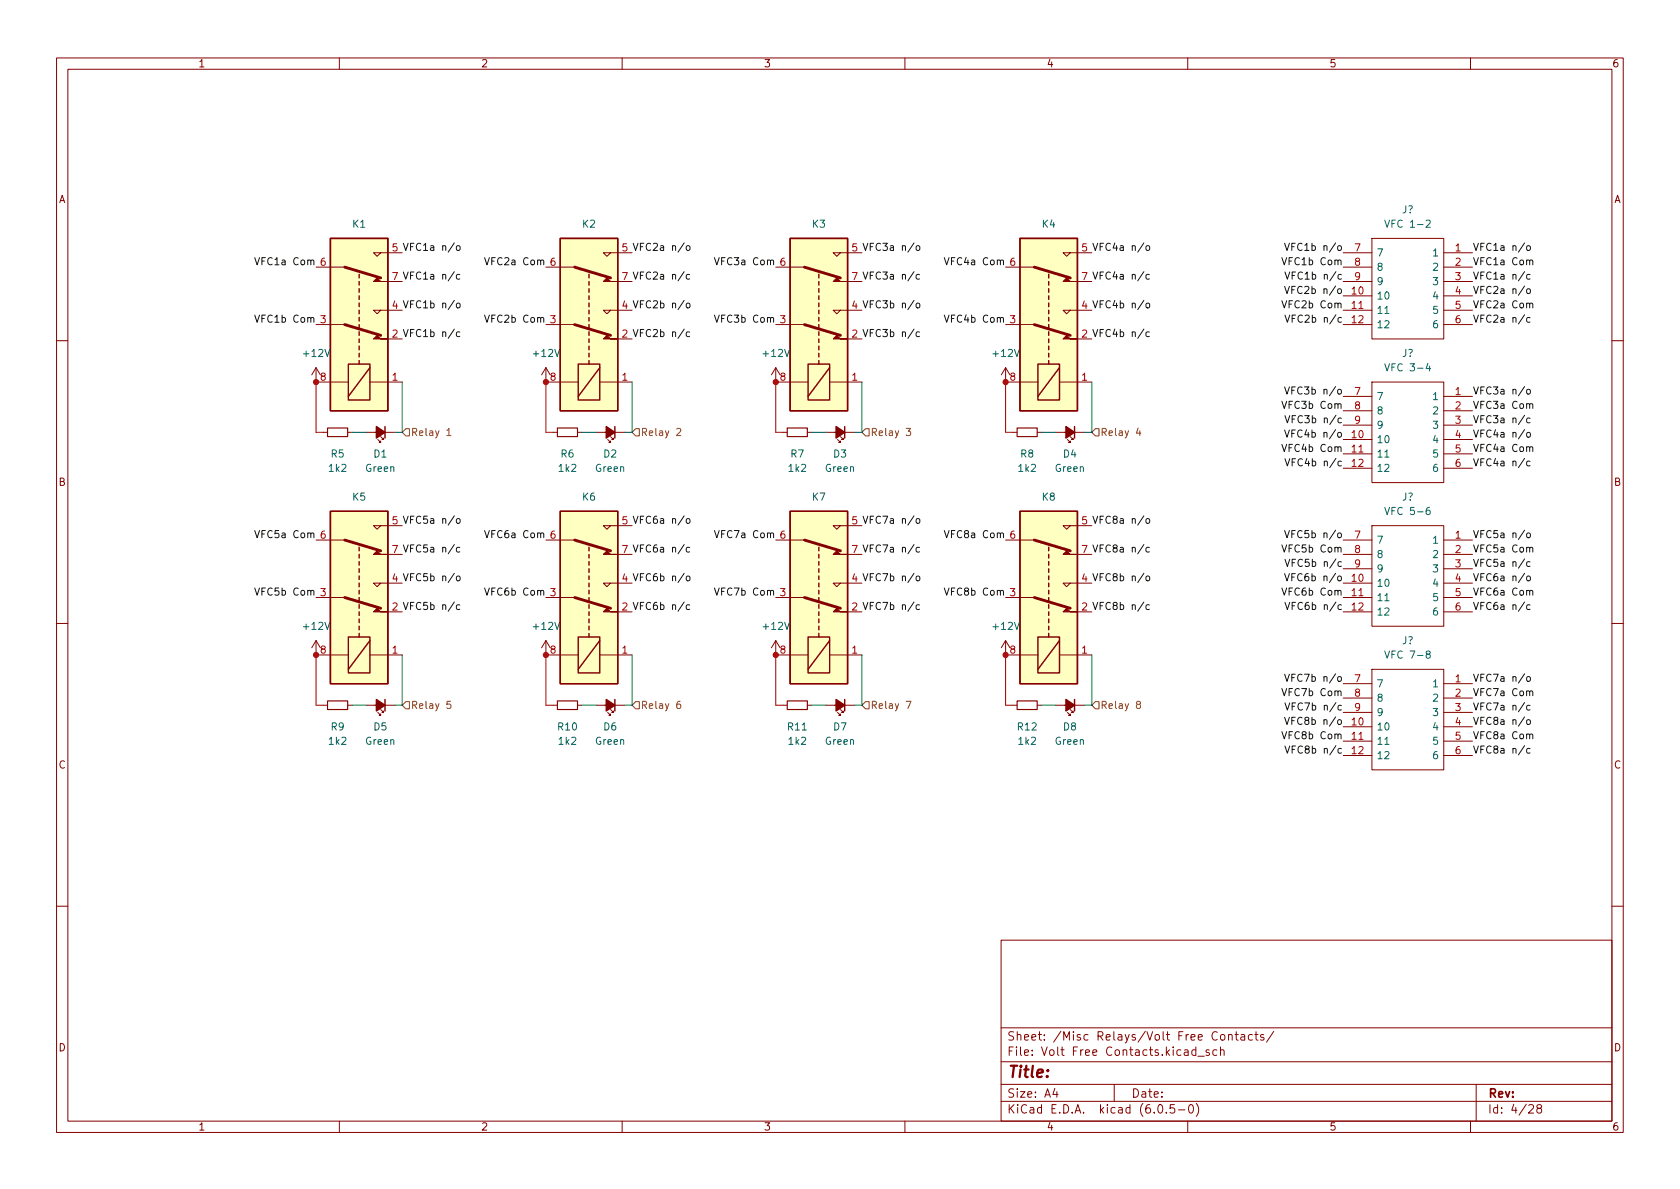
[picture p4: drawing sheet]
<svg xmlns="http://www.w3.org/2000/svg" width="297mm" height="210mm" viewBox="0 0 297 210" stroke-linecap="round" stroke-linejoin="round" font-family="sans-serif">
<g fill="none" stroke="#840000" stroke-width=".18">
<path d="M10 10.2h277v190.1h-277zM12 12.2h273v186.1h-273zM60 10.2v2M110 10.2v2M160 10.2v2M210 10.2v2M260 10.2v2M55.9 57.4h5.1M55.9 47.2h5.1M67.3 54.9l-.6 .6-.7-.6h5.1M67.3 44.7l-.6 .6-.7-.6h5.1M68.6 49.8h2.5"/>
<path d="M68.6 59.9h2.5M96.5 57.4h5.1M96.5 47.2h5.1M107.9 54.9l-.6 .6-.6-.6h5.1M107.9 44.7l-.6 .6-.6-.6h5.1M109.2 49.8h2.6M109.2 59.9h2.6M137.2 57.4h5M137.2 47.2h5M148.6 54.9l-.6 .6-.7-.6h5.1M148.6 44.7l-.6 .6-.7-.6h5.1M149.9 49.8h2.5"/>
<path d="M149.9 59.9h2.5M177.8 57.4h5.1M177.8 47.2h5.1M189.2 54.9l-.6 .6-.6-.6h5M189.2 44.7l-.6 .6-.6-.6h5M190.5 49.8h2.5M190.5 59.9h2.5M237.5 44.7h5.1M237.5 52.3h5.1M237.5 54.9h5.1M237.5 57.4h5.1M237.5 47.2h5.1"/>
<path d="M237.5 49.8h5.1M242.6 42.2h12.7v17.7h-12.7zM255.3 44.7h5M255.3 52.3h5M255.3 54.9h5M255.3 57.4h5M255.3 47.2h5M255.3 49.8h5M10 60.2h2M55.9 65v2.6h5.7M55.9 65l-.8 1.3M55.9 65l.7 1.3"/>
<path d="M57.1 76.4h.8M61.5 76.4h.7M64.8 76.4h5M65.4 67.6h5.7M66.8 77.7l.5 .5h-.2h.2v-.2M67.3 77.2l.5 .5h-.2h.2v-.2M96.5 65v2.6h5.7M96.5 65l-.7 1.3M96.5 65l.8 1.3M97.8 76.4h.8M102.1 76.4h.8M105.4 76.4h5.1"/>
<path d="M106 67.6h5.8M107.4 77.7l.5 .5h-.2h.2v-.2M107.9 77.2l.6 .5h-.3h.3v-.2M137.2 65v2.6h5.7M137.2 65l-.8 1.3M137.2 65l.7 1.3M138.4 76.4h.8M142.7 76.4h.8M146 76.4h5.1M146.7 67.6h5.7M148.1 77.7l.5 .5h-.3h.3v-.2M148.6 77.2l.5 .5h-.3h.3v-.2"/>
<path d="M177.8 65v2.6h5.7M177.8 65l-.8 1.3M177.8 65l.8 1.3M179.1 76.4h.7M183.4 76.4h.7M186.7 76.4h5.1M187.3 67.6h5.7M188.7 77.7l.5 .5h-.2h.2v-.2M189.2 77.2l.5 .5h-.2h.2v-.2M237.5 70.1h5.1M237.5 77.7h5.1M237.5 72.6h5.1"/>
<path d="M237.5 75.2h5.1M242.6 67.6h12.7v17.7h-12.7zM255.3 70.1h5M255.3 77.7h5M255.3 72.6h5M255.3 75.2h5M285 60.2h2M55.9 95.5h5.1M67.3 93l-.6 .6-.7-.6h5.1M68.6 98h2.5M96.5 95.5h5.1M107.9 93l-.6 .6-.6-.6h5.1"/>
<path d="M109.2 98h2.6M137.2 95.5h5M148.6 93l-.6 .6-.7-.6h5.1M149.9 98h2.5M177.8 95.5h5.1M189.2 93l-.6 .6-.6-.6h5M190.5 98h2.5M237.5 80.3h5.1M237.5 82.8h5.1M237.5 95.5h5.1M237.5 98h5.1M242.6 93h12.7v17.7h-12.7z"/>
<path d="M255.3 80.3h5M255.3 82.8h5M255.3 95.5h5M255.3 98h5M10 110.2h2M55.9 113.3v2.5h5.7M55.9 105.7h5.1M55.9 113.3l-.8 1.2M55.9 113.3l.7 1.2M65.4 115.8h5.7M67.3 103.1l-.6 .7-.7-.7h5.1M68.6 108.2h2.5"/>
<path d="M96.5 113.3v2.5h5.7M96.5 105.7h5.1M96.5 113.3l-.7 1.2M96.5 113.3l.8 1.2M106 115.8h5.8M107.9 103.1l-.6 .7-.6-.7h5.1M109.2 108.2h2.6M137.2 113.3v2.5h5.7M137.2 105.7h5M137.2 113.3l-.8 1.2M137.2 113.3l.7 1.2M146.7 115.8h5.7"/>
<path d="M148.6 103.1l-.6 .7-.7-.7h5.1M149.9 108.2h2.5M177.8 113.3v2.5h5.7M177.8 105.7h5.1M177.8 113.3l-.8 1.2M177.8 113.3l.8 1.2M187.3 115.8h5.7M189.2 103.1l-.6 .7-.6-.7h5M190.5 108.2h2.5M237.5 105.7h5.1M237.5 108.2h5.1M237.5 103.1h5.1"/>
<path d="M237.5 100.6h5.1M242.6 118.4h12.7v17.7h-12.7zM255.3 105.7h5M255.3 108.2h5M255.3 103.1h5M255.3 100.6h5M285 110.2h2M57.1 124.7h.8M61.5 124.7h.7M64.8 124.7h5M66.8 126l.5 .5h-.2h.2v-.3M67.3 125.5l.5 .5h-.2h.2v-.3"/>
<path d="M97.8 124.7h.8M102.1 124.7h.8M105.4 124.7h5.1M107.4 126l.5 .5h-.2h.2v-.3M107.9 125.5l.6 .5h-.3h.3v-.3M138.4 124.7h.8M142.7 124.7h.8M146 124.7h5.1M148.1 126l.5 .5h-.3h.3v-.3M148.6 125.5l.5 .5h-.3h.3v-.3M179.1 124.7h.7M183.4 124.7h.7"/>
<path d="M186.7 124.7h5.1M188.7 126l.5 .5h-.2h.2v-.3M189.2 125.5l.5 .5h-.2h.2v-.3M237.5 120.9h5.1M237.5 128.5h5.1M237.5 131.1h5.1M237.5 133.6h5.1M237.5 123.4h5.1M237.5 126h5.1M255.3 120.9h5M255.3 128.5h5M255.3 131.1h5"/>
<path d="M255.3 133.6h5M255.3 123.4h5M255.3 126h5M10 160.2h2M177 166.3h108v32h-108zM285 160.2h2M60 198.3v2M110 198.3v2M160 198.3v2M177 194.8h108M177 191.8h108M177 187.8h108"/>
<path d="M177 181.8h108M186.5 192.5l-.4 1h1M186.9 193v1M197 191.8v3M204.9 195.4l.2-.1a.81 .81 0 0 1 .6 .7 .81 .81 0 0 1-.3 .8h-.2a.81 .81 0 0 1-.6-.6 .81 .81 0 0 1 .3-.8zM206.2 196.7v.1M207.6 195.3h-.7v.7l.2-.1 .5 .1 .1 .2-.1 .5-.2 .1-.5-.1M208.4 196.3h1.1M210 198.3v2M210.4 195.4l.1-.1a.81 .81 0 0 1 .6 .7 .81 .81 0 0 1-.3 .8h-.2a.81 .81 0 0 1-.5-.6 .81 .81 0 0 1 .3-.8zM211.4 185.7l-.4-.1-.3 .3v.4l.2 .3h.5M211.4 185.1v1.5"/>
<path d="M211.5 195.1a1.72 1.72 0 0 1 0 2.3M211.8 186.8h1.1M213.8 185.7l-.4-.1-.2 .2 .1 .3 .5 .1v.4h-.6M215.1 185.7l-.4-.1-.3 .3v.4l.2 .3h.5M215.8 185.8l.2-.2 .4 .1v.9M215.8 185.1v1.5M215.9 183.1l.2-.2 .4 .2 .1 .5-.2 .3h-.3l-.2-.1zM217.2 183.1l.2-.2 .4 .1 .1 .9M217.2 182.9v1M218.4 182.9h.5M218.6 182.4v1.3l.3 .2M219.4 183h.6l.1 .9"/>
<path d="M220.1 183.3l-.5 .1a.29 .29 0 0 0-.2 .2 .29 .29 0 0 0 .2 .3h.5M221.4 183l-.4-.1-.3 .3v.4l.2 .3h.5M221.9 182.9h.5M222.1 182.4v1.3l.3 .2M223.4 183l-.3-.1-.2 .2v.3l.5 .1v.4h-.5M225.2 182.4l-1.3 1.9M260 198.3v2M261 191.8v6.5M270.3 195.5l.6-.2 .2 .2 .1 .3-1 1h1M272 196l-.3-.3 .1-.2 .2-.2 .4 .1 .2 .2-.1 .2-.6 .2-.2 .3 .1 .4 .2 .1h.3l.3-.3-.1-.4-.2-.1"/>
</g>
<g fill="none" stroke="#840000" stroke-width=".25">
<path d="M58.4 42.2h10.2v30.4h-10.2zM63.5 48.5v.6M63.5 49.8v.6M63.5 51v.7M63.5 52.3v.7M63.5 53.6v.6M63.5 54.9v.6M63.5 56.1v.7M63.5 57.4v.6M63.5 58.7v.6M63.5 59.9v.7M99.1 42.2h10.1v30.4h-10.1z"/>
<path d="M104.1 48.5v.6M104.1 49.8v.6M104.1 51v.7M104.1 52.3v.7M104.1 53.6v.6M104.1 54.9v.6M104.1 56.1v.7M104.1 57.4v.6M104.1 58.7v.6M104.1 59.9v.7M139.7 42.2h10.2v30.4h-10.2zM144.8 48.5v.6"/>
<path d="M144.8 49.8v.6M144.8 51v.7M144.8 52.3v.7M144.8 53.6v.6M144.8 54.9v.6M144.8 56.1v.7M144.8 57.4v.6M144.8 58.7v.6M144.8 59.9v.7M180.3 42.2h10.2v30.4h-10.2zM185.4 48.5v.6M185.4 49.8v.6"/>
<path d="M185.4 51v.7M185.4 52.3v.7M185.4 53.6v.6M185.4 54.9v.6M185.4 56.1v.7M185.4 57.4v.6M185.4 58.7v.6M185.4 59.9v.7M61.6 64.4h3.8v6.3h-3.8zM63.5 61.2v.6M63.5 62.5v.6M63.5 63.7v.7"/>
<path d="M65.4 65l-3.8 5.1M68.1 75.4v2.1M102.2 64.4h3.8v6.3h-3.8zM104.1 61.2v.6M104.1 62.5v.6M104.1 63.7v.7M106 65l-3.8 5.1M108.7 75.4v2.1M142.9 64.4h3.8v6.3h-3.8zM144.8 61.2v.6M144.8 62.5v.6M144.8 63.7v.7"/>
<path d="M146.7 65l-3.8 5.1M149.4 75.4v2.1M183.5 64.4h3.8v6.3h-3.8zM185.4 61.2v.6M185.4 62.5v.6M185.4 63.7v.7M187.3 65l-3.8 5.1M190 75.4v2.1M58.4 90.4h10.2v30.5h-10.2zM63.5 96.8v.6M63.5 98v.7M63.5 99.3v.6"/>
<path d="M99.1 90.4h10.1v30.5h-10.1zM104.1 96.8v.6M104.1 98v.7M104.1 99.3v.6M139.7 90.4h10.2v30.5h-10.2zM144.8 96.8v.6M144.8 98v.7M144.8 99.3v.6M180.3 90.4h10.2v30.5h-10.2zM185.4 96.8v.6M185.4 98v.7M185.4 99.3v.6"/>
<path d="M61.6 112.6h3.8v6.4h-3.8zM63.5 100.6v.6M63.5 101.8v.7M63.5 103.1v.7M63.5 104.4v.6M63.5 105.7v.6M63.5 106.9v.7M63.5 108.2v.6M63.5 109.5v.6M63.5 110.7v.7M63.5 112v.6M65.4 113.3l-3.8 5.1"/>
<path d="M102.2 112.6h3.8v6.4h-3.8zM104.1 100.6v.6M104.1 101.8v.7M104.1 103.1v.7M104.1 104.4v.6M104.1 105.7v.6M104.1 106.9v.7M104.1 108.2v.6M104.1 109.5v.6M104.1 110.7v.7M104.1 112v.6M106 113.3l-3.8 5.1"/>
<path d="M142.9 112.6h3.8v6.4h-3.8zM144.8 100.6v.6M144.8 101.8v.7M144.8 103.1v.7M144.8 104.4v.6M144.8 105.7v.6M144.8 106.9v.7M144.8 108.2v.6M144.8 109.5v.6M144.8 110.7v.7M144.8 112v.6M146.7 113.3l-3.8 5.1"/>
<path d="M183.5 112.6h3.8v6.4h-3.8zM185.4 100.6v.6M185.4 101.8v.7M185.4 103.1v.7M185.4 104.4v.6M185.4 105.7v.6M185.4 106.9v.7M185.4 108.2v.6M185.4 109.5v.6M185.4 110.7v.7M185.4 112v.6M187.3 113.3l-3.8 5.1"/>
<path d="M68.1 123.7v2M108.7 123.7v2M149.4 123.7v2M190 123.7v2"/>
</g>
<g fill="#840000" stroke="#840000" stroke-width=".25">
<path d="M107.2 75.4l1.5 1-1.5 1.1z"/>
<path d="M66.5 75.4l1.6 1-1.6 1.1z"/>
<path d="M188.5 75.4l1.5 1-1.5 1.1z"/>
<path d="M147.8 123.7l1.6 1-1.6 1z"/>
<path d="M66.5 123.7l1.6 1-1.6 1z"/>
<path d="M147.8 75.4l1.6 1-1.6 1.1z"/>
<path d="M107.2 123.7l1.5 1-1.5 1z"/>
<path d="M188.5 123.7l1.5 1-1.5 1z"/>
</g>
<path d="M244.8 38.9l.5 1.3 .4-1.3M252.2 39l.4-.1 .3 .4-.8 .9h.8M244.9 55.4h.7M244.8 64.3l.5 1.3 .4-1.3M252.5 64.3l-.3 .9h.7M244.8 89.7l.5 1.3 .4-1.3M244.9 80.8h.7M252.8 89.7l-.4 .1a.86 .86 0 0 0 0 1.2l.4-.1 .1-.5-.3-.2-.3 .1-.1 .1M244.8 115.1l.5 1.3 .4-1.3M244.9 106.2h.7M252.4 115.7l-.2-.3v-.2l.2-.1 .4 .1 .1 .2-.1 .1-.5 .2-.1 .2v.3l.2 .2h.2l.3-.2-.1-.4-.2-.1M244.9 131.6h.7" fill="none" stroke="#006464" stroke-width=".18"/>
<path d="M57.9 75.7h3.6v1.5h-3.6zM98.6 75.7h3.5v1.5h-3.5zM139.2 75.7h3.5v1.5h-3.5zM179.8 75.7h3.6v1.5h-3.6zM57.9 123.9h3.6v1.6h-3.6zM98.6 123.9h3.5v1.6h-3.5zM139.2 123.9h3.5v1.6h-3.5zM179.8 123.9h3.6v1.6h-3.6z" fill="none" stroke="#840000" stroke-width=".2"/>
<g fill="#ffffc2" stroke="#ffffc2" stroke-width=".18">
<path d="M139.7 42.2h10.2v30.4h-10.2z"/>
<path d="M139.7 90.4h10.2v30.5h-10.2z"/>
<path d="M180.3 42.2h10.2v30.4h-10.2z"/>
<path d="M99.1 42.2h10.1v30.4h-10.1z"/>
<path d="M58.4 90.4h10.2v30.5h-10.2z"/>
<path d="M99.1 90.4h10.1v30.5h-10.1z"/>
<path d="M180.3 90.4h10.2v30.5h-10.2z"/>
<path d="M58.4 42.2h10.2v30.4h-10.2z"/>
</g>
<g fill="none" stroke="#840000" stroke-width=".51">
<path d="M61 57.4l6.3 1.9M61 47.2l6.3 1.9M101.6 57.4l6.3 1.9M101.6 47.2l6.3 1.9M142.2 57.4l6.4 1.9M142.2 47.2l6.4 1.9M182.9 57.4l6.3 1.9M182.9 47.2l6.3 1.9M61 95.5l6.3 1.9M101.6 95.5l6.3 1.9M142.2 95.5l6.4 1.9M182.9 95.5l6.3 1.9"/>
<path d="M61 105.7l6.3 1.9M101.6 105.7l6.3 1.9M142.2 105.7l6.4 1.9M182.9 105.7l6.3 1.9"/>
</g>
<g fill="#840000" stroke="#840000" stroke-width=".18">
<path d="M147.3 59.9l.7-.6 .6 .6h1.3z"/>
<path d="M147.3 49.8l.7-.7 .6 .7h1.3z"/>
<path d="M147.3 108.2l.7-.6 .6 .6h1.3z"/>
<path d="M147.3 98l.7-.6 .6 .6h1.3z"/>
<path d="M188 59.9l.6-.6 .6 .6h1.3z"/>
<path d="M188 49.8l.6-.7 .6 .7h1.3z"/>
<path d="M106.7 59.9l.6-.6 .6 .6h1.3z"/>
<path d="M106.7 49.8l.6-.7 .6 .7h1.3z"/>
<path d="M66 108.2l.7-.6 .6 .6h1.3z"/>
<path d="M66 98l.7-.6 .6 .6h1.3z"/>
<path d="M106.7 108.2l.6-.6 .6 .6h1.3z"/>
<path d="M106.7 98l.6-.6 .6 .6h1.3z"/>
<path d="M188 108.2l.6-.6 .6 .6h1.3z"/>
<path d="M188 98l.6-.6 .6 .6h1.3z"/>
<path d="M66 59.9l.7-.6 .6 .6h1.3z"/>
<path d="M66 49.8l.7-.7 .6 .7h1.3z"/>
</g>
<g fill="none" stroke="#725600" stroke-width=".18">
<path d="M71.1 76.4l.7-.6h.6v1.3h-.6zM79 76.1l.4-.3v1.2M79 77h.7M111.8 76.4l.6-.6h.6v1.3h-.6zM119.6 75.9l.5-.1 .3 .3-.8 .9h.8M153 75.8h.7v1.3h-.7l-.6-.7zM160.2 75.8h.8l-.4 .4 .4 .2v.5l-.2 .1-.6-.1M193.7 75.8h.6v1.3h-.6l-.7-.7zM201.2 75.7l-.3 .9h.8M201.5 76.2v.8M71.1 124.7l.7-.6h.6v1.2h-.6zM79.7 124h-.6l-.1 .6 .2-.1 .4 .1 .1 .1v.5l-.2 .1-.5-.1"/>
<path d="M111.8 124.7l.6-.6h.6v1.2h-.6zM120.3 124l-.4 .1a.86 .86 0 0 0 0 1.2l.4-.1 .1-.5-.3-.2h-.2l-.3 .2M153 124.1h.7v1.2h-.7l-.6-.6zM160.2 124h.9l-.6 1.3M193.7 124.1h.6v1.2h-.6l-.7-.6zM201.2 124.6l-.3-.3 .1-.2 .2-.1 .3 .1 .2 .2-.1 .1-.6 .2-.1 .2v.2l.3 .3 .3-.1 .2-.2v-.2l-.3-.2"/>
</g>
<g fill="none" stroke="#0f0f0f" stroke-width=".18">
<path d="M45 45.6l.5 1.2 .4-1.2M45 55.7l.5 1.3 .4-1.3M80.3 53.1l-1.1 1.7M80.3 48l-1.1 1.7M80.3 43l-1.1 1.6M80.3 58.2l-1.1 1.6M80.8 53.7l.3-.1 .3 .2v.4l-.3 .2h-.3l-.1-.2zM80.8 43.5l.3-.1 .3 .3v.3l-.3 .3-.3-.1-.1-.2zM81.3 48.6l-.4-.1-.2 .3 .1 .5h.5M81.3 58.7h-.4l-.2 .2 .1 .6h.5M85.7 55.7l.4 1.3 .4-1.3M85.7 45.6l.4 1.2 .4-1.2"/>
<path d="M121 58.2l-1.1 1.6M121 53.1l-1.1 1.7M121 43l-1.1 1.6M121 48l-1.1 1.7M121.5 53.7l.3-.1 .2 .2v.4l-.2 .2h-.3l-.2-.2zM121.5 43.5l.3-.1 .2 .3v.3l-.2 .3-.3-.1-.2-.2zM121.9 58.7h-.3l-.3 .2 .2 .6h.4M121.9 48.6l-.3-.1-.3 .3 .2 .5h.4M126.3 45.6l.4 1.2 .5-1.2M126.3 55.7l.4 1.3 .5-1.3M161.6 43l-1.1 1.6M161.6 58.2l-1.1 1.6"/>
<path d="M161.6 48l-1.1 1.7M161.6 53.1l-1.1 1.7M162.1 43.5l.3-.1 .2 .3v.3l-.2 .3-.3-.1-.1-.2zM162.1 53.7l.3-.1 .2 .2v.4l-.2 .2h-.3l-.1-.2zM162.6 58.7h-.4l-.2 .2 .1 .6h.5M162.6 48.6l-.4-.1-.2 .3 .1 .5h.5M167 55.7l.4 1.3 .4-1.3M167 45.6l.4 1.2 .4-1.2M202.2 53.1l-1 1.7M202.2 58.2l-1 1.6M202.2 43l-1 1.6M202.2 48l-1 1.7"/>
<path d="M202.7 53.7l.3-.1 .3 .2v.4l-.3 .2h-.3l-.1-.2zM202.7 43.5l.3-.1 .3 .3v.3l-.3 .3-.3-.1-.1-.2zM203.2 58.7h-.3l-.3 .2 .1 .6h.5M203.2 48.6l-.3-.1-.3 .3 .1 .5h.5M226.6 53.2l.5 1.2 .4-1.2M226.6 45.6l.5 1.2 .4-1.2M227.1 43l.5 1.3 .4-1.3M227.1 50.6l.5 1.3 .4-1.3M227.2 55.7l.4 1.3 .4-1.3M227.2 48.1l.4 1.3 .4-1.3M269.6 43l-1.1 1.6M269.6 48l-1.1 1.7"/>
<path d="M269.6 55.7l-1.1 1.6M269.6 50.6l-1.1 1.6M270 43.6l.2-.2 .3 .2 .1 .4-.1 .2-.3 .1-.2-.1zM270 51.2l.2-.1 .3 .1 .1 .5-.1 .1-.3 .1-.2-.1zM270.5 46.2l.1-.2h.3l.1 .8M270.5 53.8l.1-.2 .3 .1 .1 .7M270.5 48.6l-.3-.1-.3 .3 .1 .5h.5M270.5 56.2l-.3-.1-.3 .3 .1 .5h.5M226.6 71l.5 1.2 .4-1.2M226.6 78.6l.5 1.2 .4-1.2M227.1 76l.5 1.3 .4-1.3M227.1 68.4l.5 1.3 .4-1.3"/>
<path d="M227.2 73.5l.4 1.3 .4-1.3M269.6 76l-1.1 1.6M269.6 73.4l-1.1 1.7M269.6 68.4l-1.1 1.6M270 76.6l.2-.1 .3 .1 .1 .5-.1 .1-.3 .1-.2-.1zM270 69l.2-.2 .3 .2 .1 .4-.1 .2-.3 .1-.2-.1zM270.5 71.6l.1-.2h.3l.1 .8M270.5 79.2l.1-.2 .3 .1 .1 .7M270.5 74l-.3-.1-.3 .3 .1 .5h.5M45 93.8l.5 1.3 .4-1.3M80.3 96.3l-1.1 1.6M80.3 91.2l-1.1 1.7"/>
<path d="M80.8 91.8l.3-.1 .3 .2v.4l-.3 .2h-.3l-.1-.2zM81.3 96.8h-.4l-.2 .2 .1 .6h.5M85.7 93.8l.4 1.3 .4-1.3M121 96.3l-1.1 1.6M121 91.2l-1.1 1.7M121.5 91.8l.3-.1 .2 .2v.4l-.2 .2h-.3l-.2-.2zM121.9 96.8h-.3l-.3 .2 .2 .6h.4M126.3 93.8l.4 1.3 .5-1.3M161.6 96.3l-1.1 1.6M161.6 91.2l-1.1 1.7M162.1 91.8l.3-.1 .2 .2v.4l-.2 .2h-.3l-.1-.2zM162.6 96.8h-.4l-.2 .2 .1 .6h.5"/>
<path d="M167 93.8l.4 1.3 .4-1.3M202.2 96.3l-1 1.6M202.2 91.2l-1 1.7M202.7 91.8l.3-.1 .3 .2v.4l-.3 .2h-.3l-.1-.2zM203.2 96.8h-.3l-.3 .2 .1 .6h.5M226.6 96.4l.5 1.2 .4-1.2M227.1 93.8l.5 1.3 .4-1.3M227.2 98.9l.4 1.3 .4-1.3M227.2 81.1l.4 1.3 .4-1.3M269.6 98.8l-1.1 1.7M269.6 93.8l-1.1 1.6M269.6 81.1l-1.1 1.6"/>
<path d="M270 94.4l.2-.2 .3 .2 .1 .4-.1 .2-.3 .1-.2-.1zM270.5 97l.1-.2h.3l.1 .8M270.5 99.4l-.3-.1-.3 .3 .1 .5h.5M270.5 81.6l-.3-.1-.3 .3 .1 .5h.5M45 104l.5 1.2 .4-1.2M80.3 101.4l-1.1 1.6M80.3 106.5l-1.1 1.6M80.8 101.9h.3l.3 .2v.4l-.3 .2-.3-.1-.1-.1zM81.3 107l-.4-.1-.2 .3 .1 .5h.5M85.7 104l.4 1.2 .4-1.2M121 106.5l-1.1 1.6M121 101.4l-1.1 1.6"/>
<path d="M121.5 101.9h.3l.2 .2v.4l-.2 .2-.3-.1-.2-.1zM121.9 107l-.3-.1-.3 .3 .2 .5h.4M126.3 104l.4 1.2 .5-1.2M161.6 101.4l-1.1 1.6M161.6 106.5l-1.1 1.6M162.1 101.9h.3l.2 .2v.4l-.2 .2-.3-.1-.1-.1zM162.6 107l-.4-.1-.2 .3 .1 .5h.5M167 104l.4 1.2 .4-1.2M202.2 106.5l-1 1.6M202.2 101.4l-1 1.6M202.7 101.9h.3l.3 .2v.4l-.3 .2-.3-.1-.1-.1zM203.2 107l-.3-.1-.3 .3 .1 .5h.5"/>
<path d="M226.6 104l.5 1.2 .4-1.2M227.1 101.4l.5 1.3 .4-1.3M227.1 119.2l.5 1.3 .4-1.3M227.2 106.5l.4 1.3 .4-1.3M269.6 101.4l-1.1 1.6M269.6 106.5l-1.1 1.6M269.6 119.2l-1.1 1.6M270 102l.2-.1 .3 .1 .1 .5-.1 .1-.3 .1-.2-.1zM270 119.8l.2-.2 .3 .2 .1 .4-.1 .2-.3 .1-.2-.1zM270.5 104.6l.1-.2 .3 .1 .1 .7M270.5 107l-.3-.1-.3 .3 .1 .5h.5M226.6 129.4l.5 1.2 .4-1.2"/>
<path d="M226.6 121.8l.5 1.2 .4-1.2M227.1 126.8l.5 1.3 .4-1.3M227.2 124.3l.4 1.3 .4-1.3M227.2 131.9l.4 1.3 .4-1.3M269.6 131.9l-1.1 1.6M269.6 126.8l-1.1 1.6M269.6 124.2l-1.1 1.7M270 127.4l.2-.1 .3 .1 .1 .5-.1 .1-.3 .1-.2-.1zM270.5 122.4l.1-.2h.3l.1 .8M270.5 130l.1-.2 .3 .1 .1 .7M270.5 132.4l-.3-.1-.3 .3 .1 .5h.5M270.5 124.8l-.3-.1-.3 .3 .1 .5h.5"/>
</g>
<g fill="none" stroke="#009600" stroke-width=".18">
<path d="M62.2 76.4h2.6M71.1 67.6v8.8h-1.3M102.9 76.4h2.5M111.8 67.6v8.8h-1.3M143.5 76.4h2.5M152.4 67.6v8.8h-1.3M184.1 76.4h2.6M193 67.6v8.8h-1.2M71.1 115.8v8.9h-1.3M111.8 115.8v8.9h-1.3M152.4 115.8v8.9h-1.3M193 115.8v8.9h-1.2"/>
<path d="M62.2 124.7h2.6M102.9 124.7h2.5M143.5 124.7h2.5M184.1 124.7h2.6"/>
</g>
<path d="M55.9 67.6v8.8h1.2M96.5 67.6v8.8h1.3M137.2 67.6v8.8h1.2M177.8 67.6v8.8h1.3M55.9 115.8v8.9h1.2M96.5 115.8v8.9h1.3M137.2 115.8v8.9h1.2M177.8 115.8v8.9h1.3" fill="none" stroke="#c20000" stroke-width=".18"/>
<g fill="#c20000" stroke="#c20000" stroke-width=".18">
<circle cx="96.5" cy="67.6" r=".46"/>
<circle cx="55.9" cy="115.8" r=".46"/>
<circle cx="55.9" cy="67.6" r=".46"/>
<circle cx="177.8" cy="115.8" r=".46"/>
<circle cx="137.2" cy="115.8" r=".46"/>
<circle cx="96.5" cy="115.8" r=".46"/>
<circle cx="137.2" cy="67.6" r=".46"/>
<circle cx="177.8" cy="67.6" r=".46"/>
</g>
<text font-size="2.8" fill="#840000" x="178" y="190.6">Title:</text>
<g font-size="2.1" fill="#840000">
<text x="178" y="184">Sheet: /Misc Relays/Volt Free Contacts/</text>
<text x="178" y="186.7">File: Volt Free Contacts.kicad_sch</text>
<text x="178" y="196.9">KiCad E.D.A. kicad (6.0.5-0)</text>
<text x="178" y="194.1">Size: A4</text>
<text x="200" y="194.1">Date:</text>
<text x="263" y="194.1">Rev:</text>
<text x="263" y="196.9">Id: 4/28</text>
</g>
<g font-size="1.8" fill="#840000">
<text x="35" y="11.9">1</text>
<text x="85" y="11.9">2</text>
<text x="135" y="11.9">3</text>
<text x="185" y="11.9">4</text>
<text x="235" y="11.9">5</text>
<text x="285" y="11.9">6</text>
<text x="10.3" y="35.9">A</text>
<text x="285.3" y="35.9">A</text>
<text x="10.3" y="85.9">B</text>
<text x="285.3" y="85.9">B</text>
<text x="10.3" y="135.9">C</text>
<text x="285.3" y="135.9">C</text>
<text x="10.3" y="185.9">D</text>
<text x="285.3" y="185.9">D</text>
<text x="35" y="199.9">1</text>
<text x="85" y="199.9">2</text>
<text x="135" y="199.9">3</text>
<text x="185" y="199.9">4</text>
<text x="235" y="199.9">5</text>
<text x="285" y="199.9">6</text>
</g>
<g font-size="1.8" fill="#006464">
<text x="62.4" y="40.3">K1</text>
<text x="103" y="40.3">K2</text>
<text x="143.6" y="40.3">K3</text>
<text x="184.3" y="40.3">K4</text>
<text x="245.6" y="40.3">VFC 1-2</text>
<text x="247.9" y="37.7">J?</text>
<text x="243.3" y="45.3">7</text>
<text x="243.3" y="47.9">8</text>
<text x="253.5" y="45.3">1</text>
<text x="253.5" y="47.9">2</text>
<text x="243.3" y="53">10</text>
<text x="243.3" y="50.4">9</text>
<text x="253.5" y="50.4">3</text>
<text x="253.5" y="53">4</text>
<text x="243.3" y="55.5">11</text>
<text x="243.3" y="58">12</text>
<text x="253.5" y="55.5">5</text>
<text x="253.5" y="58">6</text>
<text x="53.8" y="63.1">+12V</text>
<text x="94.4" y="63.1">+12V</text>
<text x="135.1" y="63.1">+12V</text>
<text x="175.7" y="63.1">+12V</text>
<text x="245.6" y="65.7">VFC 3-4</text>
<text x="247.9" y="63.1">J?</text>
<text x="243.3" y="70.7">7</text>
<text x="253.5" y="70.7">1</text>
<text x="243.3" y="73.3">8</text>
<text x="243.3" y="75.8">9</text>
<text x="253.5" y="73.3">2</text>
<text x="253.5" y="75.8">3</text>
<text x="58.2" y="83.4">1k2</text>
<text x="58.6" y="80.9">R5</text>
<text x="64.7" y="83.4">Green</text>
<text x="66.1" y="80.9">D1</text>
<text x="98.9" y="83.4">1k2</text>
<text x="99.2" y="80.9">R6</text>
<text x="105.3" y="83.4">Green</text>
<text x="106.8" y="80.9">D2</text>
<text x="139.5" y="83.4">1k2</text>
<text x="139.8" y="80.9">R7</text>
<text x="146" y="83.4">Green</text>
<text x="147.4" y="80.9">D3</text>
<text x="180.1" y="83.4">1k2</text>
<text x="180.5" y="80.9">R8</text>
<text x="186.6" y="83.4">Green</text>
<text x="188" y="80.9">D4</text>
<text x="243.3" y="78.4">10</text>
<text x="243.3" y="80.9">11</text>
<text x="243.3" y="83.4">12</text>
<text x="253.5" y="78.4">4</text>
<text x="253.5" y="80.9">5</text>
<text x="253.5" y="83.4">6</text>
<text x="62.4" y="88.5">K5</text>
<text x="103" y="88.5">K6</text>
<text x="143.6" y="88.5">K7</text>
<text x="184.3" y="88.5">K8</text>
<text x="247.9" y="88.5">J?</text>
<text x="245.6" y="91.1">VFC 5-6</text>
<text x="243.3" y="96.1">7</text>
<text x="243.3" y="98.7">8</text>
<text x="243.3" y="101.2">9</text>
<text x="253.5" y="96.1">1</text>
<text x="253.5" y="98.7">2</text>
<text x="253.5" y="101.2">3</text>
<text x="243.3" y="103.8">10</text>
<text x="243.3" y="106.3">11</text>
<text x="253.5" y="103.8">4</text>
<text x="253.5" y="106.3">5</text>
<text x="53.8" y="111.4">+12V</text>
<text x="94.4" y="111.4">+12V</text>
<text x="135.1" y="111.4">+12V</text>
<text x="175.7" y="111.4">+12V</text>
<text x="243.3" y="108.8">12</text>
<text x="247.9" y="113.9">J?</text>
<text x="253.5" y="108.8">6</text>
<text x="245.6" y="116.5">VFC 7-8</text>
<text x="243.3" y="121.5">7</text>
<text x="243.3" y="124.1">8</text>
<text x="253.5" y="121.5">1</text>
<text x="253.5" y="124.1">2</text>
<text x="58.2" y="131.7">1k2</text>
<text x="58.6" y="129.2">R9</text>
<text x="64.7" y="131.7">Green</text>
<text x="66.1" y="129.2">D5</text>
<text x="98.7" y="129.2">R10</text>
<text x="98.9" y="131.7">1k2</text>
<text x="105.3" y="131.7">Green</text>
<text x="106.8" y="129.2">D6</text>
<text x="139.3" y="129.2">R11</text>
<text x="139.5" y="131.7">1k2</text>
<text x="146" y="131.7">Green</text>
<text x="147.4" y="129.2">D7</text>
<text x="180" y="129.2">R12</text>
<text x="180.1" y="131.7">1k2</text>
<text x="186.6" y="131.7">Green</text>
<text x="188" y="129.2">D8</text>
<text x="243.3" y="129.2">10</text>
<text x="243.3" y="131.7">11</text>
<text x="243.3" y="126.6">9</text>
<text x="253.5" y="126.6">3</text>
<text x="253.5" y="129.2">4</text>
<text x="253.5" y="131.7">5</text>
<text x="243.3" y="134.2">12</text>
<text x="253.5" y="134.2">6</text>
</g>
<g font-size="1.8" fill="#0f0f0f">
<text x="46" y="46.9">VFC1a Com 6</text>
<text x="69.4" y="44.4">5 VFC1a n/o</text>
<text x="86.6" y="46.9">VFC2a Com 6</text>
<text x="110" y="44.4">5 VFC2a n/o</text>
<text x="127.2" y="46.9">VFC3a Com 6</text>
<text x="150.6" y="44.4">5 VFC3a n/o</text>
<text x="167.9" y="46.9">VFC4a Com 6</text>
<text x="191.3" y="44.4">5 VFC4a n/o</text>
<text x="227.5" y="46.9">VFC1b Com</text>
<text x="228.7" y="44.3">VFC1b n/o</text>
<text x="260.3" y="46.9">VFC1a Com</text>
<text x="260.3" y="44.3">VFC1a n/o</text>
<text x="69.4" y="49.5">7 VFC1a n/c</text>
<text x="110" y="49.5">7 VFC2a n/c</text>
<text x="150.6" y="49.5">7 VFC3a n/c</text>
<text x="191.3" y="49.5">7 VFC4a n/c</text>
<text x="228.7" y="52">VFC2b n/o</text>
<text x="228.8" y="49.4">VFC1b n/c</text>
<text x="260.3" y="49.4">VFC1a n/c</text>
<text x="260.3" y="52">VFC2a n/o</text>
<text x="45.9" y="57">VFC1b Com 3</text>
<text x="69.4" y="59.7">2 VFC1b n/c</text>
<text x="69.4" y="54.6">4 VFC1b n/o</text>
<text x="86.5" y="57">VFC2b Com 3</text>
<text x="110" y="59.7">2 VFC2b n/c</text>
<text x="110" y="54.6">4 VFC2b n/o</text>
<text x="127.1" y="57">VFC3b Com 3</text>
<text x="150.6" y="59.7">2 VFC3b n/c</text>
<text x="150.6" y="54.6">4 VFC3b n/o</text>
<text x="167.8" y="57">VFC4b Com 3</text>
<text x="191.3" y="59.7">2 VFC4b n/c</text>
<text x="191.3" y="54.6">4 VFC4b n/o</text>
<text x="227.5" y="54.5">VFC2b Com</text>
<text x="228.8" y="57">VFC2b n/c</text>
<text x="260.3" y="54.5">VFC2a Com</text>
<text x="260.3" y="57">VFC2a n/c</text>
<text x="228.7" y="69.7">VFC3b n/o</text>
<text x="260.3" y="69.7">VFC3a n/o</text>
<text x="227.5" y="72.3">VFC3b Com</text>
<text x="228.7" y="77.4">VFC4b n/o</text>
<text x="228.8" y="74.8">VFC3b n/c</text>
<text x="260.3" y="77.4">VFC4a n/o</text>
<text x="260.3" y="72.3">VFC3a Com</text>
<text x="260.3" y="74.8">VFC3a n/c</text>
<text x="227.5" y="79.9">VFC4b Com</text>
<text x="228.8" y="82.4">VFC4b n/c</text>
<text x="260.3" y="82.4">VFC4a n/c</text>
<text x="260.3" y="79.9">VFC4a Com</text>
<text x="46" y="95.1">VFC5a Com 6</text>
<text x="69.4" y="92.7">5 VFC5a n/o</text>
<text x="86.6" y="95.1">VFC6a Com 6</text>
<text x="110" y="92.7">5 VFC6a n/o</text>
<text x="127.2" y="95.1">VFC7a Com 6</text>
<text x="150.6" y="92.7">5 VFC7a n/o</text>
<text x="167.9" y="95.1">VFC8a Com 6</text>
<text x="191.3" y="92.7">5 VFC8a n/o</text>
<text x="228.7" y="95.1">VFC5b n/o</text>
<text x="260.3" y="95.1">VFC5a n/o</text>
<text x="69.4" y="97.8">7 VFC5a n/c</text>
<text x="110" y="97.8">7 VFC6a n/c</text>
<text x="150.6" y="97.8">7 VFC7a n/c</text>
<text x="191.3" y="97.8">7 VFC8a n/c</text>
<text x="227.5" y="97.7">VFC5b Com</text>
<text x="228.8" y="100.2">VFC5b n/c</text>
<text x="260.3" y="97.7">VFC5a Com</text>
<text x="260.3" y="100.2">VFC5a n/c</text>
<text x="45.9" y="105.3">VFC5b Com 3</text>
<text x="69.4" y="107.9">2 VFC5b n/c</text>
<text x="69.4" y="102.9">4 VFC5b n/o</text>
<text x="86.5" y="105.3">VFC6b Com 3</text>
<text x="110" y="107.9">2 VFC6b n/c</text>
<text x="110" y="102.9">4 VFC6b n/o</text>
<text x="127.1" y="105.3">VFC7b Com 3</text>
<text x="150.6" y="107.9">2 VFC7b n/c</text>
<text x="150.6" y="102.9">4 VFC7b n/o</text>
<text x="167.8" y="105.3">VFC8b Com 3</text>
<text x="191.3" y="107.9">2 VFC8b n/c</text>
<text x="191.3" y="102.9">4 VFC8b n/o</text>
<text x="227.5" y="105.3">VFC6b Com</text>
<text x="228.7" y="102.8">VFC6b n/o</text>
<text x="228.8" y="107.8">VFC6b n/c</text>
<text x="260.3" y="102.8">VFC6a n/o</text>
<text x="260.3" y="107.8">VFC6a n/c</text>
<text x="260.3" y="105.3">VFC6a Com</text>
<text x="227.5" y="123.1">VFC7b Com</text>
<text x="228.7" y="120.5">VFC7b n/o</text>
<text x="228.8" y="125.6">VFC7b n/c</text>
<text x="260.3" y="123.1">VFC7a Com</text>
<text x="260.3" y="125.6">VFC7a n/c</text>
<text x="260.3" y="120.5">VFC7a n/o</text>
<text x="227.5" y="130.7">VFC8b Com</text>
<text x="228.7" y="128.2">VFC8b n/o</text>
<text x="260.3" y="128.2">VFC8a n/o</text>
<text x="260.3" y="130.7">VFC8a Com</text>
<text x="228.8" y="133.2">VFC8b n/c</text>
<text x="260.3" y="133.2">VFC8a n/c</text>
</g>
<g font-size="1.8" fill="#a90000">
<text x="239.5" y="44.4">7</text>
<text x="239.5" y="47">8</text>
<text x="257.3" y="44.4">1</text>
<text x="257.3" y="47">2</text>
<text x="239" y="52.1">10</text>
<text x="239.5" y="49.5">9</text>
<text x="257.3" y="49.5">3</text>
<text x="257.3" y="52.1">4</text>
<text x="239" y="54.6">11</text>
<text x="239" y="57.1">12</text>
<text x="257.3" y="54.6">5</text>
<text x="257.3" y="57.1">6</text>
<text x="56.7" y="67.3">8</text>
<text x="69.4" y="67.3">1</text>
<text x="97.3" y="67.3">8</text>
<text x="110" y="67.3">1</text>
<text x="137.9" y="67.3">8</text>
<text x="150.6" y="67.3">1</text>
<text x="178.6" y="67.3">8</text>
<text x="191.3" y="67.3">1</text>
<text x="239.5" y="69.8">7</text>
<text x="257.3" y="69.8">1</text>
<text x="239" y="77.5">10</text>
<text x="239.5" y="72.4">8</text>
<text x="239.5" y="74.9">9</text>
<text x="257.3" y="72.4">2</text>
<text x="257.3" y="74.9">3</text>
<text x="257.3" y="77.5">4</text>
<text x="239" y="80">11</text>
<text x="239" y="82.5">12</text>
<text x="257.3" y="80">5</text>
<text x="257.3" y="82.5">6</text>
<text x="239.5" y="95.2">7</text>
<text x="257.3" y="95.2">1</text>
<text x="239.5" y="97.8">8</text>
<text x="239.5" y="100.3">9</text>
<text x="257.3" y="97.8">2</text>
<text x="257.3" y="100.3">3</text>
<text x="239" y="102.9">10</text>
<text x="239" y="105.4">11</text>
<text x="239" y="107.9">12</text>
<text x="257.3" y="102.9">4</text>
<text x="257.3" y="105.4">5</text>
<text x="257.3" y="107.9">6</text>
<text x="56.7" y="115.6">8</text>
<text x="69.4" y="115.6">1</text>
<text x="97.3" y="115.6">8</text>
<text x="110" y="115.6">1</text>
<text x="137.9" y="115.6">8</text>
<text x="150.6" y="115.6">1</text>
<text x="178.6" y="115.6">8</text>
<text x="191.3" y="115.6">1</text>
<text x="239.5" y="120.6">7</text>
<text x="239.5" y="123.2">8</text>
<text x="239.5" y="125.7">9</text>
<text x="257.3" y="120.6">1</text>
<text x="257.3" y="123.2">2</text>
<text x="257.3" y="125.7">3</text>
<text x="239" y="128.3">10</text>
<text x="239" y="130.8">11</text>
<text x="257.3" y="128.3">4</text>
<text x="257.3" y="130.8">5</text>
<text x="239" y="133.3">12</text>
<text x="257.3" y="133.3">6</text>
</g>
<g font-size="1.8" fill="#725600">
<text x="72.6" y="77.1">Relay 1</text>
<text x="113.2" y="77.1">Relay 2</text>
<text x="153.9" y="77.1">Relay 3</text>
<text x="194.5" y="77.1">Relay 4</text>
<text x="72.6" y="125.3">Relay 5</text>
<text x="113.2" y="125.3">Relay 6</text>
<text x="153.9" y="125.3">Relay 7</text>
<text x="194.5" y="125.3">Relay 8</text>
</g>
</svg>
